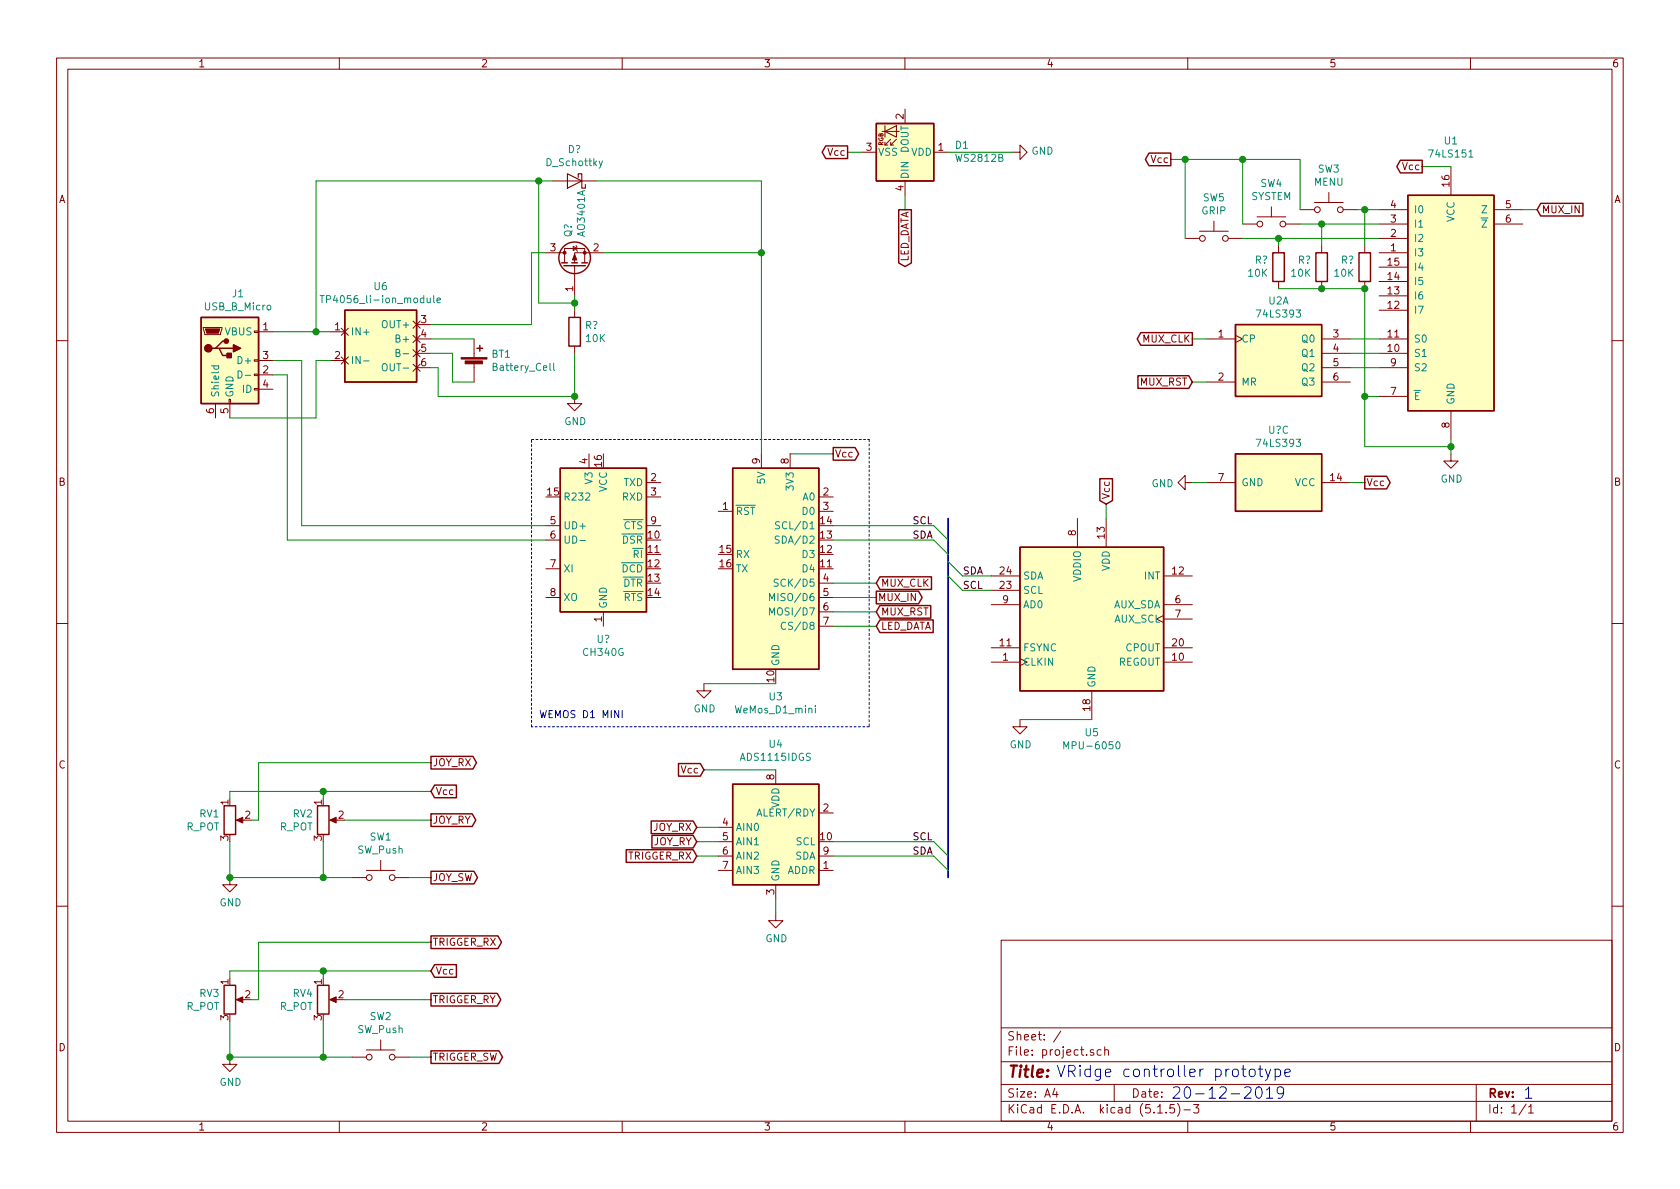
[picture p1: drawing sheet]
<svg xmlns="http://www.w3.org/2000/svg" width="297mm" height="210mm" viewBox="0 0 297 210" stroke-linecap="round" stroke-linejoin="round" font-family="sans-serif">
<g fill="none" stroke="#840000" stroke-width=".18">
<path d="M10 10.3h277v189.9h-277zM12 12.2h273v186.1h-273zM60 10.3v1.9M110 10.3v1.9M160 10.3v1.9M160 19.3v2.5M210 10.3v1.9M260 10.3v1.9M97.8 32h7.6M152.4 26.9h2.5M156 23.2h3M156.5 23.2l2-1v2.1z"/>
<path d="M156.5 22.2v2.1M157.5 24.6l-1 1h.5M157.5 25.1v.5M158.5 24.6l-1 1h.5M160 32v2.5M165.1 26.9h2.5M179.1 26.9h1.2v-1.3l1.3 1.3-1.3 1.3v-1.3M214.6 39.1v1.8M219.7 39.6h2.5M222.2 38.3h5.1M224.8 36.6v1.7M227.3 39.6h2.6"/>
<path d="M229.9 37.1h2.5M232.4 35.8h5.1M234.9 34v1.8M237.5 37.1h2.5M243.8 39.6h5.1M243.8 37.1h5.1M256.5 29.5v5M264.2 39.6h5M264.2 37.1h5M35.9 57.9h3.3v.3l-.2 1h-2.8zM45 58.5h.7v.3h-.7zM45.7 58.7h2.6"/>
<path d="M58.4 58.7h2.6M60.3 58l1.3 1.3M61.6 58l-1.3 1.3M73 56.8l1.3 1.2M73 59.3l1.3 1.3M73.7 59.9h2.5M73.7 57.4h2.5M74.3 56.8l-1.3 1.2M74.3 59.3l-1.3 1.3M83.8 59.9v3.3M96.5 44.7h3.3M99.8 46.5v-2.6h3.6v2.6"/>
<path d="M101.3 43.6l.7 .3-.7 .4zM101.6 47v5.3M101.6 54.9v1.2M101.9 43.4l.1 .2v.7l.1 .1M106.7 44.7h-5.1v1.8M209.5 42.2h2.6M212.1 40.9h5.1M213.4 59.9h5M217.2 42.2h2.5M218.4 59.3l1.3 .6-1.3 .7M226.1 43.4v1.3M226.1 49.8v1.2"/>
<path d="M233.7 43.4v1.3M233.7 49.8v1.2M233.7 59.9h5.1M241.3 43.4v1.3M241.3 49.8v1.2M243.8 44.7h5.1M243.8 59.9h5.1M243.8 54.9h5.1M243.8 52.3h5.1M243.8 49.8h5.1M243.8 47.2h5.1M243.8 42.2h5.1"/>
<path d="M10 60.2h2M38.1 71.4v2.5M40.5 70.6h.3v.8h-.3zM40.6 71.4v2.5M45 68.7h.7v.3h-.7zM45 66.2h.7v.2h-.7zM45 63.6h.7v.3h-.7zM45.7 63.7h2.6M45.7 66.3h2.6M45.7 68.8h2.6M58.4 63.7h2.6M60.3 63.1l1.3 1.3"/>
<path d="M61.6 63.1l-1.3 1.3M73 61.8l1.3 1.3M73 64.4l1.3 1.3M73.7 62.5h2.5M73.7 65h2.5M74.3 61.8l-1.3 1.3M74.3 64.4l-1.3 1.3M83.8 64.3v3.3M101.6 70.1v1.3h1.3l-1.3 1.2-1.3-1.2h1.3M101.6 61.2v1.3M213.4 67.6h5M233.7 62.5h5.1"/>
<path d="M233.7 65h5.1M233.7 67.6h5.1M243.8 62.5h5.1M243.8 70.1h5.1M243.8 65h5.1M256.5 72.6v5.1M285 60.2h2M96.5 93h2.6M96.5 95.5h2.6M104.1 80.3v2.5M114.3 87.9h2.5M114.3 85.3h2.5"/>
<path d="M114.3 93h2.5M127 90.4h2.5M134.6 80.3v2.5M139.7 80.3v2.5M144.8 90.4h2.5M144.8 87.9h2.5M190.5 91.7v5.1M195.6 91.7v5.1M209.5 85.3v-1.2l-1.2 1.2 1.2 1.3v-1.3h1.3M213.4 85.3h5M233.7 85.3h5.1M256.5 80.3v1.2h1.3l-1.3 1.3-1.2-1.3h1.2"/>
<path d="M10 110.3h2M96.5 105.7h2.6M96.5 100.6h2.6M106.7 108.2v2.5M144.8 103.1h2.5M144.8 105.7h2.5M144.8 108.2h2.5M144.8 110.7h2.5M175.3 117.1h5M175.3 114.5h5M175.3 101.8h5M175.3 104.4h5"/>
<path d="M175.3 106.9h5M205.7 108.8l-1.2 .7 1.2 .6M205.7 117.1h5.1M205.7 114.5h5.1M205.7 101.8h5.1M205.7 106.9h5.1M205.7 109.5h5.1M285 110.3h2M124.5 120.9v1.3h1.2l-1.2 1.2-1.3-1.2h1.3M137.2 136.1v2.6M180.3 127.2v1.3h1.3l-1.3 1.3-1.2-1.3h1.2M193 122.2v5"/>
<path d="M40.6 155.2v1.3h1.3l-1.3 1.2-1.2-1.2h1.2M42.2 145h1M58.7 145h1M62.2 155.2h2.6M64.8 153.9h5M67.3 152.1v1.8M69.8 155.2h2.6M127 153.9h2.5M127 146.3h2.5M127 148.8h2.5M127 151.4h2.5M137.2 156.5v2.5"/>
<path d="M144.8 153.9h2.5M144.8 143.8h2.5M144.8 151.4h2.5M10 160.2h2M42.2 176.8h1M58.7 176.8h1M137.2 161.5v1.3h1.2l-1.2 1.3-1.3-1.3h1.3M177 166.3h108v32h-108zM285 160.2h2M40.6 186.9v1.3h1.3l-1.3 1.3-1.2-1.3h1.2M60 198.3v1.9M62.2 186.9h2.6"/>
<path d="M64.8 185.7h5M67.3 183.9v1.8M69.8 186.9h2.6M110 198.3v1.9M160 198.3v1.9M177 194.8h108M177 191.8h108M177 187.8h108M177 181.8h108M186.5 192.5l-.4 1h1M186.8 193v1M187.6 182.3l-1.3 2"/>
<path d="M193.3 185.7a.37 .37 0 0 0-.5 .1v.2l.5 .2 .1 .1-.2 .3-.4-.1M194.7 185.7l-.4-.1-.3 .3 .1 .6 .2 .1 .4-.1M195.3 185.7h.1a.37 .37 0 0 1 .6 .1v.8M195.3 185.1v1.5M197 191.8v3M204.7 196.8h.8M206.2 196.7v.1M207.6 195.3h-.7l-.1 .7 .2-.1 .5 .1 .2 .2-.1 .5-.2 .1-.6-.1M208.2 195.1a1.71 1.71 0 0 1 0 2.3M209.3 196.3h1.2M210 198.3v1.9M211 195.3h1l-.5 .6 .4 .1v.7l-.2 .1-.7-.1"/>
<path d="M260 198.3v1.9M261 191.8v6.5M269.8 195.2l-1.2 2M270.3 195.8l.4-.5v1.5M270.3 196.8h.8"/>
<circle cx="222.8" cy="39.6" r=".51"/>
<circle cx="226.8" cy="39.6" r=".51"/>
<circle cx="232.9" cy="37.1" r=".51"/>
<circle cx="237" cy="37.1" r=".51"/>
<circle cx="212.6" cy="42.2" r=".51"/>
<circle cx="216.7" cy="42.2" r=".51"/>
<circle cx="65.3" cy="155.2" r=".51"/>
<circle cx="69.3" cy="155.2" r=".51"/>
<circle cx="65.3" cy="186.9" r=".51"/>
<circle cx="69.3" cy="186.9" r=".51"/>
</g>
<g fill="#ffffc2" stroke="#ffffc2" stroke-width=".18">
<path d="M129.5 82.8h15.3v35.6h-15.3z"/>
<path d="M248.9 34.5h15.3v38.1h-15.3z"/>
<path d="M218.4 80.3h15.3v10.1h-15.3z"/>
<path d="M154.9 21.8h10.2v10.2h-10.2z"/>
<path d="M129.5 138.7h15.3v17.8h-15.3z"/>
<path d="M61 54.9h12.7v12.7h-12.7z"/>
<path d="M35.6 56.1h10.1v15.3h-10.1z"/>
<path d="M180.3 96.8h25.4v25.4h-25.4z"/>
<path d="M99.1 82.8h15.2v25.4h-15.2z"/>
<path d="M218.4 57.4h15.3v12.7h-15.3z"/>
</g>
<g fill="none" stroke="#840000" stroke-width=".25">
<path d="M146 25.8h3.9v2.2h-3.9l-.6-1.1zM154.9 21.8h10.2v10.2h-10.2zM158.9 37.1h2.2v9.4l-1.1 .6-1.1-.6zM203.1 27.1h3.9v2.2h-3.9l-.6-1.1zM247.6 28.3h3.9v2.3h-3.9l-.6-1.1zM248.9 34.5h15.3v38.1h-15.3zM272.4 36h7.5v2.2h-7.5l-.6-1.1zM35.6 56.1h10.1v15.3h-10.1zM61 54.9h12.7v12.7h-12.7zM99.3 46.5h1M99.7 47h3.8M100.6 56.1h2v5.1h-2z"/>
<path d="M101.1 46.5h1M102.9 46.5h1M201.7 58.8h9.1v2.3h-9.1l-.6-1.2zM218.4 57.4h15.3v12.7h-15.3zM225 44.7h2.1v5.1h-2.1zM232.7 44.7h2v5.1h-2zM240.3 44.7h2v5.1h-2zM38.1 61.6h.6l.7 1.3h1.2M38.7 61.6h2.6M40 60.3h-.6l-1.3 1.3h-.6M84.3 61.6h1M84.8 61.1v1"/>
<path d="M147.3 79.1h3.9l.6 1.2-.6 1.1h-3.9zM201.2 66.4h9l.6 1.2-.6 1.1h-9zM99.1 82.8h15.2v25.4h-15.2zM129.5 82.8h15.3v35.6h-15.3zM180.3 96.8h25.4v25.4h-25.4zM194.5 84.7h2.2v3.8l-1.1 .6-1.1-.6zM218.4 80.3h15.3v10.1h-15.3zM241.3 84.2h3.9l.6 1.1-.6 1.2h-3.9zM154.9 104.5h7.5l.6 1.2-.6 1.1h-7.5zM155.6 102h9.1v2.2h-9.1l-.7-1.1zM155.6 107.1h9v2.2h-9l-.7-1.1zM155.6 109.6h9.4v2.3h-9.4l-.7-1.2z"/>
<path d="M76.2 133.8h7.4l.7 1.1-.7 1.1h-7.4zM76.8 138.8h3.9v2.3h-3.9l-.6-1.2zM120 135h3.8l.7 1.1-.7 1.2h-3.8zM129.5 138.7h15.3v17.8h-15.3zM39.6 142.5h2.1v5.1h-2.1zM56.1 142.5h2.1v5.1h-2.1zM76.2 143.9h7.3l.6 1.1-.6 1.1h-7.3zM76.2 154.1h7.6l.6 1.1-.6 1.1h-7.6zM110.7 150.3h11.9l.6 1.1-.6 1.1h-11.9zM115.1 145.2h7.5l.6 1.1-.6 1.1h-7.5zM115.3 147.7h7.3l.6 1.1-.6 1.2h-7.3zM39.6 174.2h2.1v5.1h-2.1z"/>
<path d="M56.1 174.2h2.1v5.1h-2.1zM76.2 165.5h11.8l.7 1.1-.7 1.1h-11.8zM76.2 175.7h11.7l.6 1.1-.6 1.1h-11.7zM76.8 170.6h3.9v2.2h-3.9l-.6-1.1zM76.2 185.8h12l.6 1.1-.6 1.2h-12z"/>
<circle cx="101.6" cy="45.6" r="2.79"/>
</g>
<g fill="none" stroke="#008484" stroke-width=".18">
<path d="M106.5 28.5l-.4 1.1-.2 .1M259.7 27.8h.7M56.6 52.3h.7M56.9 52.3v1.2M76.7 52.3v1.1l.2 .1M77.3 53.1l.6-.1-.1-.2-.4-.1-.1 .2v.6h.5M37.4 64.7h1.3M37.9 64.7l-.1 .4 .2 .2 .6-.1v-.5M42.1 65.6a.64 .64 0 0 1 .7 .6 .64 .64 0 0 1-.7 .6zM43.4 66.4h.9M64.3 63.8h1M67.7 64.5l.2-.2a.47 .47 0 0 1 .6 .4l-.1 .7-.3 .2-.3-.1a1 1 0 0 1-.1-1z"/>
<path d="M70 62.4l.6-.1 .1-.2-.1-.2-.6-.1v1.2h.5l.2-.1v-.3l-.3-.2M71.3 62.6h1M97.9 64.2v1.1l.2 .2M102.5 95.6h1M137.8 94.9l-.5-.1-.2 .1 .1 .4 .5 .3 .1 .2-.3 .3-.4-.1M137.8 92.3l-.5-.1-.1 .2v.3l.5 .3 .1 .3-.2 .2h-.5M136.1 106.2v-1.3l.4 1 .4-1v1.3M136.1 108.8v-1.3l.4 .9 .4-.9v1.3M137.6 102.5l-.5-.1-.2 .3 .1 .3 .5 .2v.4l-.2 .1-.4-.1M138.9 110.2a.6 .6 0 0 0-.8 .4 .6 .6 0 0 0 .6 .7l.2-.1M144.2 124.8v.1M144.2 125.2v.9"/>
<path d="M188.1 132.4v-1.2l.4 .9 .5-.9v1.2M197.4 131.3l.2-.1a.67 .67 0 0 1 .4 .6 .67 .67 0 0 1-.4 .6l-.3-.5z"/>
</g>
<g fill="#840000" stroke="#840000" stroke-width=".18">
<path d="M41.8 176.8l1.1-.5v1z"/>
<path d="M58.3 176.8l1.1-.5v1z"/>
<path d="M81.5 63.2h4.6v.3h-4.6z"/>
<path d="M82.2 63.8h3.1v.5h-3.1z"/>
<path d="M36.3 58.2h2.6l-.3 .7h-2z"/>
<path d="M101.6 45l.4 1h-.8z"/>
<path d="M58.3 145l1.1-.5v1z"/>
<path d="M41.8 145l1.1-.5v1z"/>
<circle cx="103.4" cy="44.7" r=".25"/>
<circle cx="99.8" cy="44.7" r=".25"/>
</g>
<g fill="#840000" stroke="#840000" stroke-width=".25">
<path d="M40.1 62.5h.8v.7h-.8z"/>
<path d="M41.3 61l1.2 .6-1.2 .6z"/>
<circle cx="36.8" cy="61.6" r=".63"/>
<circle cx="40" cy="60.3" r=".38"/>
</g>
<path d="M100.3 30.7l2.6 1.3-2.6 1.3zM102.2 31.4v-.7h.7v2.6h.6v-.7" fill="none" stroke="#840000" stroke-width=".2"/>
<path d="M94 77.7h59.7M153.7 77.7v50.8M94 128.5v-50.8M153.7 128.5h-59.7" fill="none" stroke="#0000c2" stroke-width=".18" stroke-dasharray=".4 .4"/>
<path d="M167.6 91.7v63.5" fill="none" stroke="#000084" stroke-width=".3"/>
<g fill="none" stroke="#008400" stroke-width=".18">
<path d="M95.2 32v21.6h6.4M97.8 32h-41.9v26.7M105.4 32h29.2v48.3M149.9 26.9h2.5M160 34.5v2.6M167.6 26.9h11.5M207 28.2h22.9v8.9M209.5 28.2v14M219.7 28.2v11.4M229.9 39.6h13.9M233.7 39.6v3.8M240 37.1h3.8"/>
<path d="M241.3 37.1v6.3M251.5 29.5h5M269.2 37.1h2.6M48.3 58.7h10.1M76.2 59.9h7.6M96.5 44.7h-2.5v12.7h-17.8M101.6 52.3v2.6M106.7 44.7h27.9M210.8 59.9h2.6M219.7 42.2h24.1M226.1 51h15.2v28h15.2M226.1 42.2v1.2"/>
<path d="M238.8 59.9h5M48.3 66.3h2.5v29.2h45.7M48.3 63.7h5v29.3h43.2M58.4 63.7h-2.5v10.2h-15.3M76.2 62.5h3.8v5.1h3.8M101.6 62.5v7.6h-24.1v-5.1h-1.3M210.8 67.6h2.6M238.8 65h5M238.8 62.5h5M241.3 70.1h2.5M256.5 77.7v2.6M139.7 80.3h7.6"/>
<path d="M147.3 95.5h17.8l2.5 2.5M147.3 93h17.8l2.5 2.5M167.6 99.3l2.6 2.5h5.1M195.6 89.1v2.6M210.8 85.3h2.6M238.8 85.3h2.5M147.3 103.1h7.6M147.3 105.7h7.6M147.3 108.2h7.6M147.3 110.7h7.6M167.6 101.8l2.6 2.6h5.1M57.1 139.9v1.3"/>
<path d="M76.2 134.9h-30.5v10.1h-1.3M76.2 139.9h-35.6v1.3M124.5 136.1h12.7M124.5 120.9h12.7M180.3 127.2h12.7M40.6 148.8v6.4h21.6M57.1 148.8v6.4M61 145h15.2M72.4 155.2h3.8M123.2 146.3h3.8M123.2 148.8h3.8M123.2 151.4h3.8"/>
<path d="M137.2 159v2.5M147.3 148.8h17.8l2.5 2.6M147.3 151.4h17.8l2.5 2.5M57.1 171.7v1.3M61 176.8h15.2M76.2 171.7h-35.6v1.3M76.2 166.6h-30.5v10.2h-1.3M40.6 180.6v6.3h21.6M57.1 180.6v6.3M72.4 186.9h3.8"/>
</g>
<g fill="none" stroke="#0000c2" stroke-width=".18">
<path d="M110 125.6v1.3M221 189.2a.55 .55 0 0 1 .5-.2 .55 .55 0 0 1 .4 .4v.6a.54 .54 0 0 1-.5 .4 .54 .54 0 0 1-.5-.4zM222.2 192.4a.49 .49 0 0 1 .5-.2 .49 .49 0 0 1 .3 .4 1.03 1.03 0 0 1-.5 1.6 1.23 1.23 0 0 1-.3-1.8zM222.5 189h.8M222.8 188.4v1.7l.1 .2 .4 .1M223.7 189l.5 1.4M223.9 192.8l.6-.6v2M223.9 194.2h1.1M224.7 189l-.7 1.9-.3 .2M225.5 189.1l.5-.1 .4 .4v.6l-.2 .3-.2 .1-.5-.1M225.5 189v2.1M226.9 193.1l-.3 .3h-.4l-.4-.3v-.5l.2-.3 .6-.1 .2 .2a1.34 1.34 0 0 1-.4 1.8h-.4"/>
<path d="M227.2 189.7l.9-.2-.1-.4-.5-.1-.3 .3 .1 1 .2 .1 .5-.1"/>
</g>
<g fill="#008400" stroke="#008400" stroke-width=".25">
<circle cx="219.7" cy="28.2" r=".51"/>
<circle cx="101.6" cy="70.1" r=".51"/>
<circle cx="55.9" cy="58.7" r=".51"/>
<circle cx="209.6" cy="28.2" r=".51"/>
<circle cx="57.2" cy="186.9" r=".51"/>
<circle cx="57.2" cy="155.2" r=".51"/>
<circle cx="134.6" cy="44.7" r=".51"/>
<circle cx="226.1" cy="42.2" r=".51"/>
<circle cx="57.2" cy="171.7" r=".51"/>
<circle cx="241.3" cy="70.1" r=".51"/>
<circle cx="233.7" cy="51" r=".51"/>
<circle cx="241.3" cy="51" r=".51"/>
<circle cx="101.6" cy="53.6" r=".51"/>
<circle cx="40.6" cy="186.9" r=".51"/>
<circle cx="233.7" cy="39.6" r=".51"/>
<circle cx="241.3" cy="37.1" r=".51"/>
<circle cx="256.5" cy="79" r=".51"/>
<circle cx="57.2" cy="139.9" r=".51"/>
<circle cx="40.6" cy="155.2" r=".51"/>
<circle cx="95.3" cy="32" r=".51"/>
</g>
<text font-size="2.8" fill="#840000" x="178" y="190.5">Title:</text>
<g font-size="2.8" fill="#0000c2">
<text x="186.7" y="190.5">VRidge controller prototype</text>
<text x="207" y="194.3">20-12-2019</text>
<text x="269.2" y="194.3">1</text>
</g>
<g font-size="2.1" fill="#840000">
<text x="178" y="184">Sheet: /</text>
<text x="178" y="186.7">File: project.sch</text>
<text x="178" y="196.9">KiCad E.D.A. kicad (5.1.5)-3</text>
<text x="178" y="194.1">Size: A4</text>
<text x="200" y="194.1">Date:</text>
<text x="263" y="194.1">Rev:</text>
<text x="263" y="196.9">Id: 1/1</text>
</g>
<g font-size="1.8" fill="#840000">
<text x="35" y="11.9">1</text>
<text x="85" y="11.9">2</text>
<text x="135" y="11.9">3</text>
<text x="185" y="11.9">4</text>
<text x="235" y="11.9">5</text>
<text x="285" y="11.9">6</text>
<text x="159.8" y="21.1" transform="rotate(-90 159.8 21.1)">2</text>
<text x="146.5" y="27.6">Vcc</text>
<text x="153.2" y="26.7">3</text>
<text x="165.9" y="26.7">1</text>
<text x="203.6" y="28.8">Vcc</text>
<text x="10.4" y="35.9">A</text>
<text x="159.8" y="33.8" transform="rotate(-90 159.8 33.8)">4</text>
<text x="248.1" y="30.1">Vcc</text>
<text x="256.3" y="33" transform="rotate(-90 256.3 33)">16</text>
<text x="285.4" y="35.9">A</text>
<text x="245.9" y="41.9">2</text>
<text x="245.9" y="39.4">3</text>
<text x="245.9" y="36.8">4</text>
<text x="266.2" y="36.8">5</text>
<text x="266.2" y="39.4">6</text>
<text x="272.6" y="37.7">MUX_IN</text>
<text x="97.3" y="44.4">3</text>
<text x="104.9" y="44.4">2</text>
<text x="160.7" y="46.8" transform="rotate(-90 160.7 46.8)">LED_DATA</text>
<text x="245.4" y="47">15</text>
<text x="245.9" y="44.4">1</text>
<text x="101.3" y="51.5" transform="rotate(-90 101.3 51.5)">1</text>
<text x="245.4" y="52.1">13</text>
<text x="245.4" y="49.5">14</text>
<text x="46.5" y="58.4">1</text>
<text x="59.2" y="58.4">1</text>
<text x="74.4" y="57.1">3</text>
<text x="74.4" y="59.7">4</text>
<text x="215.4" y="59.7">1</text>
<text x="235.7" y="59.7">3</text>
<text x="245.4" y="59.7">11</text>
<text x="245.4" y="54.6">12</text>
<text x="46.5" y="63.5">3</text>
<text x="59.2" y="63.5">2</text>
<text x="74.4" y="62.2">5</text>
<text x="74.4" y="64.8">6</text>
<text x="202" y="60.6">MUX_CLK</text>
<text x="235.7" y="62.2">4</text>
<text x="235.7" y="64.8">5</text>
<text x="245.4" y="62.2">10</text>
<text x="245.9" y="64.8">9</text>
<text x="46.5" y="66">2</text>
<text x="46.5" y="68.6">4</text>
<text x="201.6" y="68.2">MUX_RST</text>
<text x="215.4" y="67.3">2</text>
<text x="235.7" y="67.3">6</text>
<text x="245.9" y="69.8">7</text>
<text x="37.8" y="73.1" transform="rotate(-90 37.8 73.1)">6</text>
<text x="40.4" y="73.1" transform="rotate(-90 40.4 73.1)">5</text>
<text x="256.3" y="75.7" transform="rotate(-90 256.3 75.7)">8</text>
<text x="103.9" y="82" transform="rotate(-90 103.9 82)">4</text>
<text x="106.4" y="82.5" transform="rotate(-90 106.4 82.5)">16</text>
<text x="134.4" y="82" transform="rotate(-90 134.4 82)">9</text>
<text x="139.4" y="82" transform="rotate(-90 139.4 82)">8</text>
<text x="147.6" y="80.9">Vcc</text>
<text x="10.4" y="85.9">B</text>
<text x="96.8" y="87.6">15</text>
<text x="115.1" y="85.1">2</text>
<text x="115.1" y="87.6">3</text>
<text x="145.6" y="87.6">2</text>
<text x="196.2" y="88.4" transform="rotate(-90 196.2 88.4)">Vcc</text>
<text x="215.4" y="85.1">7</text>
<text x="235.3" y="85.1">14</text>
<text x="241.6" y="86">Vcc</text>
<text x="285.4" y="85.9">B</text>
<text x="97.3" y="92.7">5</text>
<text x="97.3" y="95.2">6</text>
<text x="114.6" y="95.2">10</text>
<text x="115.1" y="92.7">9</text>
<text x="127.8" y="90.2">1</text>
<text x="145.1" y="95.2">13</text>
<text x="145.1" y="92.7">14</text>
<text x="145.6" y="90.2">3</text>
<text x="190.2" y="94.7" transform="rotate(-90 190.2 94.7)">8</text>
<text x="195.3" y="95.2" transform="rotate(-90 195.3 95.2)">13</text>
<text x="97.3" y="100.3">7</text>
<text x="114.6" y="97.8">11</text>
<text x="114.6" y="100.3">12</text>
<text x="127.3" y="97.8">15</text>
<text x="127.3" y="100.3">16</text>
<text x="145.1" y="100.3">11</text>
<text x="145.1" y="97.8">12</text>
<text x="176.8" y="101.6">24</text>
<text x="207.3" y="101.6">12</text>
<text x="97.3" y="105.4">8</text>
<text x="114.6" y="102.9">13</text>
<text x="114.6" y="105.4">14</text>
<text x="145.6" y="102.9">4</text>
<text x="145.6" y="105.4">5</text>
<text x="145.6" y="107.9">6</text>
<text x="155.2" y="106.3">MUX_IN</text>
<text x="155.7" y="103.8">MUX_CLK</text>
<text x="176.8" y="104.1">23</text>
<text x="177.3" y="106.7">9</text>
<text x="207.8" y="106.7">6</text>
<text x="106.4" y="110" transform="rotate(-90 106.4 110)">1</text>
<text x="145.6" y="110.5">7</text>
<text x="155.7" y="108.8">MUX_RST</text>
<text x="155.7" y="111.4">LED_DATA</text>
<text x="207.8" y="109.2">7</text>
<text x="176.8" y="114.3">11</text>
<text x="177.3" y="116.8">1</text>
<text x="207.3" y="116.8">10</text>
<text x="207.3" y="114.3">20</text>
<text x="136.9" y="120.6" transform="rotate(-90 136.9 120.6)">10</text>
<text x="192.8" y="125.7" transform="rotate(-90 192.8 125.7)">18</text>
<text x="10.4" y="135.9">C</text>
<text x="76.5" y="135.5">JOY_RX</text>
<text x="120.5" y="136.8">Vcc</text>
<text x="136.9" y="137.9" transform="rotate(-90 136.9 137.9)">8</text>
<text x="285.4" y="135.9">C</text>
<text x="40.4" y="142.3" transform="rotate(-90 40.4 142.3)">1</text>
<text x="56.9" y="142.3" transform="rotate(-90 56.9 142.3)">1</text>
<text x="77" y="140.6">Vcc</text>
<text x="145.6" y="143.5">2</text>
<text x="40.4" y="148.7" transform="rotate(-90 40.4 148.7)">3</text>
<text x="43.3" y="144.8">2</text>
<text x="56.9" y="148.7" transform="rotate(-90 56.9 148.7)">3</text>
<text x="59.8" y="144.8">2</text>
<text x="76.5" y="145.7">JOY_RY</text>
<text x="115.4" y="149.5">JOY_RY</text>
<text x="115.4" y="146.9">JOY_RX</text>
<text x="127.8" y="146">4</text>
<text x="127.8" y="148.6">5</text>
<text x="145.1" y="148.6">10</text>
<text x="76.5" y="155.8">JOY_SW</text>
<text x="110.9" y="152">TRIGGER_RX</text>
<text x="127.8" y="151.1">6</text>
<text x="127.8" y="153.7">7</text>
<text x="145.6" y="153.7">1</text>
<text x="145.6" y="151.1">9</text>
<text x="136.9" y="158.2" transform="rotate(-90 136.9 158.2)">3</text>
<text x="76.5" y="167.3">TRIGGER_RX</text>
<text x="77" y="172.3">Vcc</text>
<text x="40.4" y="174.1" transform="rotate(-90 40.4 174.1)">1</text>
<text x="43.3" y="176.5">2</text>
<text x="56.9" y="174.1" transform="rotate(-90 56.9 174.1)">1</text>
<text x="59.8" y="176.5">2</text>
<text x="76.5" y="177.4">TRIGGER_RY</text>
<text x="10.4" y="185.9">D</text>
<text x="40.4" y="180.4" transform="rotate(-90 40.4 180.4)">3</text>
<text x="56.9" y="180.4" transform="rotate(-90 56.9 180.4)">3</text>
<text x="285.4" y="185.9">D</text>
<text x="76.5" y="187.6">TRIGGER_SW</text>
<text x="35" y="199.9">1</text>
<text x="85" y="199.9">2</text>
<text x="135" y="199.9">3</text>
<text x="185" y="199.9">4</text>
<text x="235" y="199.9">5</text>
<text x="285" y="199.9">6</text>
</g>
<g font-size="1.8" fill="#008484">
<text x="96.7" y="29.4">D_Schottky</text>
<text x="100.4" y="27.1">D?</text>
<text x="155.2" y="27.6">VSS</text>
<text x="160.7" y="27.1" transform="rotate(-90 160.7 27.1)">DOUT</text>
<text x="161.1" y="27.6">VDD</text>
<text x="169" y="26.3">D1</text>
<text x="169.2" y="28.6">WS2812B</text>
<text x="182.4" y="27.4">GND</text>
<text x="253" y="27.9">74LS151</text>
<text x="255.4" y="25.5">U1</text>
<text x="160.7" y="31.7" transform="rotate(-90 160.7 31.7)">DIN</text>
<text x="212.7" y="35.6">SW5</text>
<text x="221.2" y="35.4">SYSTEM</text>
<text x="222.9" y="33.1">SW4</text>
<text x="232.4" y="32.8">MENU</text>
<text x="233" y="30.5">SW3</text>
<text x="101.1" y="42" transform="rotate(-90 101.1 42)">Q?</text>
<text x="103.4" y="41.7" transform="rotate(-90 103.4 41.7)">AO3401A</text>
<text x="212.5" y="37.9">GRIP</text>
<text x="249.9" y="40.3">I1</text>
<text x="249.9" y="37.7">I0</text>
<text x="257.2" y="39.3" transform="rotate(-90 257.2 39.3)">VCC</text>
<text x="262.1" y="37.7">Z</text>
<text x="262.1" y="40.3">Z</text>
<text x="221.9" y="46.6">R?</text>
<text x="229.5" y="46.6">R?</text>
<text x="237.1" y="46.6">R?</text>
<text x="249.9" y="45.3">I3</text>
<text x="249.9" y="47.9">I4</text>
<text x="249.9" y="42.8">I2</text>
<text x="41.1" y="52.6">J1</text>
<text x="58" y="53.6">TP4056_li-ion_module</text>
<text x="66.2" y="51.3">U6</text>
<text x="220.8" y="48.9">10K</text>
<text x="224.3" y="53.8">U2A</text>
<text x="228.4" y="48.9">10K</text>
<text x="236" y="48.9">10K</text>
<text x="249.9" y="53">I6</text>
<text x="249.9" y="50.4">I5</text>
<text x="36.2" y="54.9">USB_B_Micro</text>
<text x="39.8" y="59.3">VBUS</text>
<text x="62" y="59.3">IN+</text>
<text x="67.9" y="58">OUT+</text>
<text x="103.5" y="58.2">R?</text>
<text x="222.5" y="56.2">74LS393</text>
<text x="249.9" y="55.5">I7</text>
<text x="42.4" y="64.4">D+</text>
<text x="62" y="64.4">IN-</text>
<text x="68.3" y="65.7">OUT-</text>
<text x="70.3" y="60.6">B+</text>
<text x="86.9" y="63.3">BT1</text>
<text x="87.4" y="65.6">Battery_Cell</text>
<text x="103.7" y="60.5">10K</text>
<text x="219.5" y="60.6">CP</text>
<text x="230.3" y="60.6">Q0</text>
<text x="230.3" y="63.1">Q1</text>
<text x="230.3" y="65.7">Q2</text>
<text x="249.9" y="63.1">S1</text>
<text x="249.9" y="60.6">S0</text>
<text x="249.9" y="65.7">S2</text>
<text x="38.7" y="70.4" transform="rotate(-90 38.7 70.4)">Shield</text>
<text x="41.3" y="70.4" transform="rotate(-90 41.3 70.4)">GND</text>
<text x="42.9" y="69.5">ID</text>
<text x="219.5" y="68.2">MR</text>
<text x="230.3" y="68.2">Q3</text>
<text x="249.9" y="70.7">E</text>
<text x="257.2" y="71.6" transform="rotate(-90 257.2 71.6)">GND</text>
<text x="99.8" y="75.2">GND</text>
<text x="224.3" y="76.7">U?C</text>
<text x="222.5" y="79">74LS393</text>
<text x="99.6" y="88.5">R232</text>
<text x="104.8" y="85.5" transform="rotate(-90 104.8 85.5)">V3</text>
<text x="107.3" y="87" transform="rotate(-90 107.3 87)">VCC</text>
<text x="110.1" y="88.5">RXD</text>
<text x="110.3" y="86">TXD</text>
<text x="135.3" y="85.5" transform="rotate(-90 135.3 85.5)">5V</text>
<text x="140.3" y="86.5" transform="rotate(-90 140.3 86.5)">3V3</text>
<text x="142" y="88.5">A0</text>
<text x="203.6" y="86.2">GND</text>
<text x="219.5" y="86">GND</text>
<text x="228.9" y="86">VCC</text>
<text x="254.7" y="85.3">GND</text>
<text x="99.6" y="93.6">UD+</text>
<text x="110.3" y="93.6">CTS</text>
<text x="130" y="91.1">RST</text>
<text x="138" y="93.6">SCL/D1</text>
<text x="142" y="91.1">D0</text>
<text x="99.6" y="96.1">UD-</text>
<text x="99.6" y="101.2">XI</text>
<text x="110" y="101.2">DCD</text>
<text x="110.1" y="96.1">DSR</text>
<text x="112" y="98.7">RI</text>
<text x="130" y="98.7">RX</text>
<text x="130" y="101.2">TX</text>
<text x="137.8" y="96.1">SDA/D2</text>
<text x="142" y="101.2">D4</text>
<text x="142" y="98.7">D3</text>
<text x="196.2" y="101" transform="rotate(-90 196.2 101)">VDD</text>
<text x="99.6" y="106.3">XO</text>
<text x="107.3" y="107.7" transform="rotate(-90 107.3 107.7)">GND</text>
<text x="110.2" y="103.8">DTR</text>
<text x="110.3" y="106.3">RTS</text>
<text x="137" y="106.3">MISO/D6</text>
<text x="137.8" y="103.8">SCK/D5</text>
<text x="180.8" y="105">SCL</text>
<text x="180.8" y="102.5">SDA</text>
<text x="180.8" y="107.6">AD0</text>
<text x="191.1" y="102.9" transform="rotate(-90 191.1 102.9)">VDDIO</text>
<text x="196.8" y="107.6">AUX_SDA</text>
<text x="202.4" y="102.5">INT</text>
<text x="105.5" y="113.7">U?</text>
<text x="137" y="108.8">MOSI/D7</text>
<text x="139.1" y="111.4">CS/D8</text>
<text x="197" y="110.1">AUX_SCL</text>
<text x="103.3" y="116">CH340G</text>
<text x="137.8" y="117.9" transform="rotate(-90 137.8 117.9)">GND</text>
<text x="180.8" y="117.7">CLKIN</text>
<text x="180.8" y="115.2">FSYNC</text>
<text x="197.7" y="117.7">REGOUT</text>
<text x="199" y="115.2">CPOUT</text>
<text x="122.6" y="126">GND</text>
<text x="136" y="123.8">U3</text>
<text x="193.7" y="121.7" transform="rotate(-90 193.7 121.7)">GND</text>
<text x="130.1" y="126.2">WeMos_D1_mini</text>
<text x="191.9" y="130.2">U5</text>
<text x="131.2" y="134.5">ADS1115IDGS</text>
<text x="136" y="132.2">U4</text>
<text x="178.5" y="132.3">GND</text>
<text x="188.8" y="132.5">MPU-6050</text>
<text x="137.8" y="142.9" transform="rotate(-90 137.8 142.9)">VDD</text>
<text x="32.9" y="146.9">R_POT</text>
<text x="35.3" y="144.5">RV1</text>
<text x="49.5" y="146.9">R_POT</text>
<text x="51.8" y="144.5">RV2</text>
<text x="65.4" y="148.6">SW1</text>
<text x="130" y="146.9">AIN0</text>
<text x="130" y="149.5">AIN1</text>
<text x="134.2" y="144.4">ALERT/RDY</text>
<text x="140.7" y="149.5">SCL</text>
<text x="63.2" y="150.9">SW_Push</text>
<text x="130" y="152">AIN2</text>
<text x="130" y="154.6">AIN3</text>
<text x="137.8" y="156" transform="rotate(-90 137.8 156)">GND</text>
<text x="139.2" y="154.6">ADDR</text>
<text x="140.5" y="152">SDA</text>
<text x="38.8" y="160.3">GND</text>
<text x="135.3" y="166.6">GND</text>
<text x="32.9" y="178.6">R_POT</text>
<text x="35.3" y="176.3">RV3</text>
<text x="49.5" y="178.6">R_POT</text>
<text x="51.8" y="176.3">RV4</text>
<text x="63.2" y="182.7">SW_Push</text>
<text x="65.4" y="180.4">SW2</text>
<text x="38.8" y="192">GND</text>
</g>
<g font-size="1.8">
<text x="161.3" y="92.7">SCL</text>
<text x="161.3" y="95.2">SDA</text>
<text x="170.2" y="101.6">SDA</text>
<text x="170.2" y="104.1">SCL</text>
<text x="161.3" y="148.6">SCL</text>
<text x="161.3" y="151.1">SDA</text>
</g>
<text font-size="1.8" fill="#0000c2" x="95.2" y="127">WEMOS D1 MINI</text>
<text font-size="1.1" fill="#840000" x="156.2" y="25.8" transform="rotate(-90 156.2 25.8)">RGB</text>
</svg>
